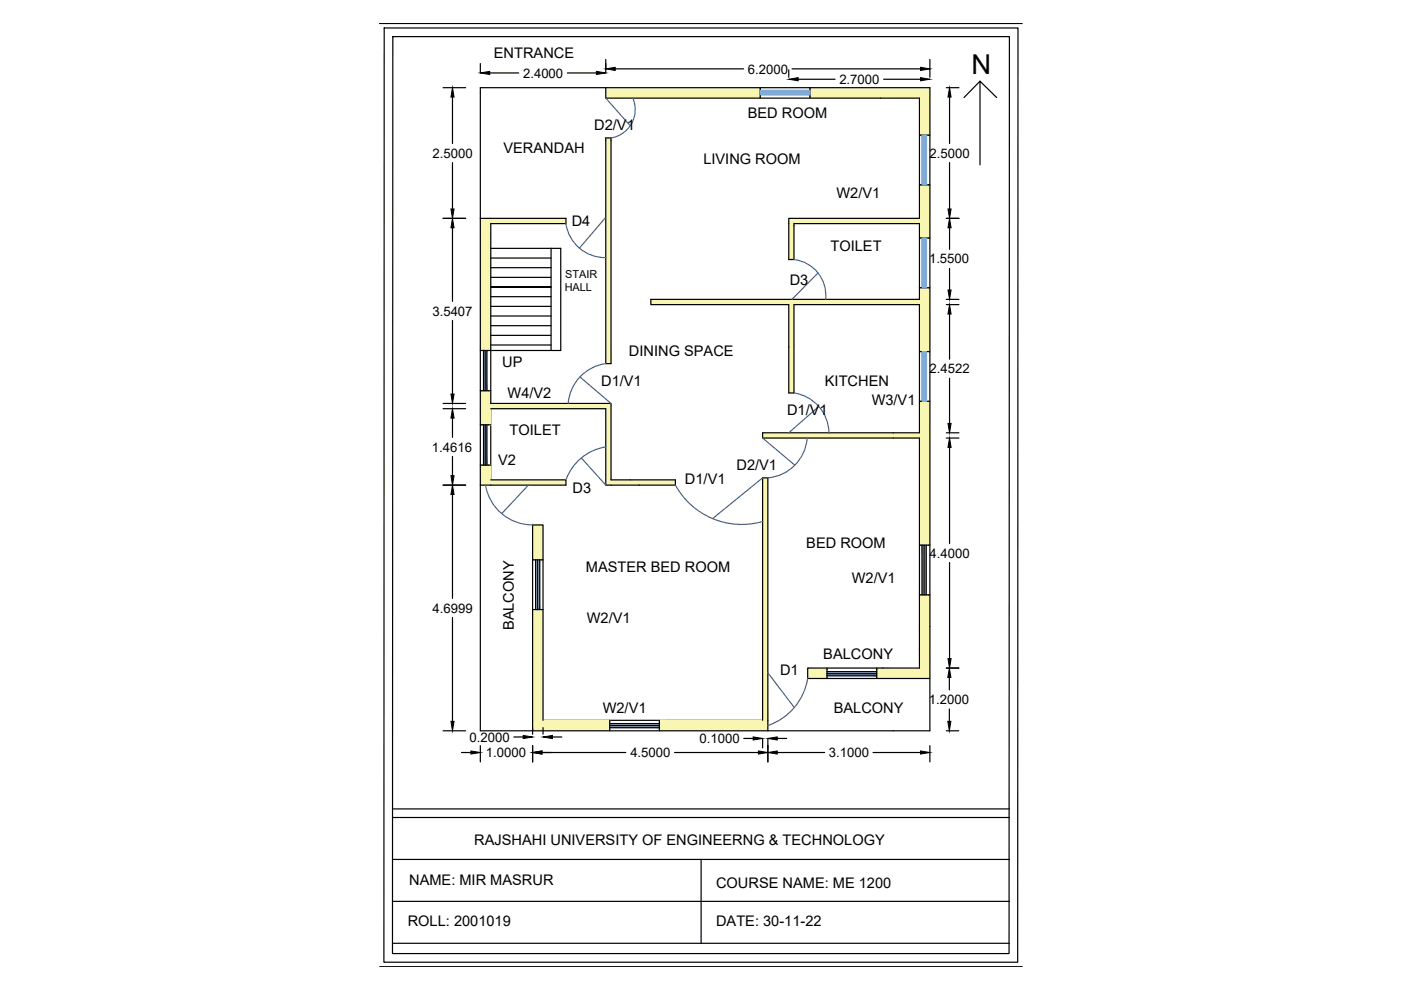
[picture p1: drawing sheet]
<svg xmlns="http://www.w3.org/2000/svg" width="297mm" height="210mm" viewBox="0 0 297 210" stroke-linecap="round" stroke-linejoin="round" font-family="sans-serif">
<!-- layer: 0 -->
<g fill="none" stroke="#000" stroke-width=".25">
<path d="M80.5 5h.1M80.5 5h136.2M81.5 5.9h134.3v198.1h-134.4zM83.3 7.8h130.7l-.1 194.4h-130.7zM93.9 18.6h4.8M101.8 18.6h95.4v136.3h-95.4zM101.8 13.5v2M103.8 15.5h6.2M120.3 15.5h6.1M128.4 18.6v2.2h66.5v25.5h-27.7v8.7h1.1v-7.6h26.6v16.1h-56.9v1.1h29.2v18.7h1.1v-18.7h26.6v27.2h-33.2v1.1h33.2v48.7h-23.7v2.3h26M128.4 12.6v2.9M130.4 14.6h27.3"/>
<path d="M161.2 19.2h10.5M161.2 19.6h10.5M161.2 18.6v2.2M167.2 14.8v1.6M167.9 14.6h27.3M169.2 16.8h7.8M171.7 18.6v2.2M187.3 16.8h7.9M197.2 12.6v3.8M200.6 18.6h2.7M207.8 17.2l-3.4 3.5M95.9 20.6v9.8"/>
<path d="M95.9 34.5v9.8M128.4 29.2h1.1v47.9h-1.1zM161.2 20.1h10.5M194.9 28.7h2.3M194.9 39.2h2.3M195.5 28.7v10.5M196 28.7v10.5M196.4 28.7v10.5M201.3 20.6v9.8M201.3 34.5v9.8M211.3 20.7l-3.5-3.5v17.8M93.9 46.3h4.8"/>
<path d="M95.9 48.3v15.6M101.8 46.3h18.2v1.1h-15.9v38.1h25.4v16.2h13.7v1.2h-14.8v-16.2h-24.3v15h15.9v1.2h-18.2M104.1 52.7h14.8v21.6h-2.1M104.1 54.7h12.7M104.1 56.8h12.7M104.1 58.8h12.7M116.8 52.7v21.6h-15M194.9 50.5h2.3M195.5 50.5v10.5M196 50.5v10.5M196.4 50.5v10.5M200.6 46.3h2.7"/>
<path d="M201.3 48.3v4.6M201.3 56.9v4.6M95.9 67.9v15.7M102.5 74.3v8.5M102.9 74.3v8.5M103.2 74.3v8.5M104.1 60.9h12.7h-12.7M104.1 62.9h12.7M104.1 65h12.7M104.1 67h12.7M104.1 69.1h12.7M104.1 71.1h12.7"/>
<path d="M104.1 73.1h12.7M194.9 61h2.3M194.9 74.5h2.3M195.5 74.5v10.6M196 74.5v10.6M196.4 74.5v10.6M200.6 64.6h2.7M200.6 63.5h2.7M201.3 66.6v9.6M93.9 85.5h4.8M93.9 86.7h4.8M95.9 88.6v4.1"/>
<path d="M95.9 96.8v4.1M101.8 98.6h2.3M101.8 90.1h2.3M101.8 82.8h2.3M102.5 90.1v8.5M102.9 90.1v8.5M103.2 90.1v8.5M194.9 85.1h2.3M200.6 92.9h2.7M200.6 91.8h2.7M201.3 80.2v9.6M201.3 94.9v20.3"/>
<path d="M93.9 102.9h4.8M95.9 104.8v22.1M112.9 118.7h2.2M113.6 118.7v10.5M114 118.7v10.5M114.4 118.7v10.5M194.9 115.6h2.3M195.5 115.6v10.5M195.9 115.6v10.5M196.4 115.6v10.5M201.3 119.3v20.3M95.9 130.9v22"/>
<path d="M112.9 129.2h2.2M194.9 126.1h2.3M93.9 154.9h4.8M97.8 159.6h2M101.8 158.1v3.5M108.9 156.3h2M112.9 158.1v3.5M114.9 159.6h17.8M115.1 154.3v1.4M117.1 156.3h2M129.3 154.3h10.5M129.3 153.4h10.5"/>
<path d="M129.3 153.8h10.5M129.3 152.7v2.2M139.8 152.7v2.2M143 159.6h17.8M157.7 156.6h2M161.7 156.7v1.9M162.8 154.9v-53.6h-1.1v51.4h-46.6v-41.4h-2.2v44.4M162.8 156.7v4.9M164.8 159.6h10M164.8 156.6h2M175.3 143.3h10.6M175.3 142.4h10.6"/>
<path d="M175.3 142.8h10.6M175.3 141.6v2.3M185.1 159.6h10.1M185.9 141.6v2.3M197.2 158.1v3.5M200.6 141.6h2.7M200.6 154.9h2.7M201.3 143.6v2.7M201.3 150.3v2.6M83.3 173.3h130.7M83.3 171.5h130.7M83.3 182.2h130.7"/>
<path d="M83.3 191.1h130.7M148.6 182.2v17.8M80.5 205h136.2M83.3 200h130.7"/>
</g>
<g fill="#f8f6b0" stroke="#f8f6b0" stroke-width=".21">
<path d="M171.7 18.6l25.5 .1v-.1zM171.7 18.6l25.5 .1h-25.5z"/>
<path d="M128.4 18.6l32.8 .1v-.1zM128.4 18.6l32.8 .1h-32.8z"/>
<path d="M171.7 18.7l25.5 1.8v-1.8zM171.7 18.7l25.5 1.8h-25.5z"/>
<path d="M128.4 18.7l32.8 1.8v-1.8zM128.4 18.7l32.8 1.8h-32.8z"/>
<path d="M171.7 20.5l25.5 .3v-.3zM171.7 20.5l25.5 .3h-25.5z"/>
<path d="M128.4 20.5l32.8 .3v-.3zM128.4 20.5l32.8 .3h-32.8z"/>
<path d="M194.9 20.8l2.3 7.9v-7.9zM194.9 20.8l2.3 7.9h-2.3z"/>
<path d="M128.4 29.2l1.1 .5v-.5zM128.4 29.2l1.1 .5h-1.1z"/>
<path d="M194.9 39.2l2.3 7.1v-7.1zM194.9 39.2l2.3 7.1h-2.3z"/>
<path d="M167.2 46.3l30 1.1v-1.1zM167.2 46.3l30 1.1h-30z"/>
<path d="M101.8 46.3l18.2 1.1v-1.1zM101.8 46.3l18.2 1.1h-18.2z"/>
<path d="M167.2 47.4l1.1 .5v-.5zM167.2 47.4l1.1 .5h-1.1z"/>
<path d="M194.9 47.4l2.3 3.1v-3.1zM194.9 47.4l2.3 3.1h-2.3z"/>
<path d="M167.2 47.9l1.1 7.1v-7.1zM167.2 47.9l1.1 7.1h-1.1z"/>
<path d="M194.9 61l2.3 2.5v-2.5zM194.9 61l2.3 2.5h-2.3z"/>
<path d="M138 63.5l59.2 1.1v-1.1zM138 63.5l59.2 1.1h-59.2z"/>
<path d="M167.2 64.6l1.1 9v-9zM167.2 64.6l1.1 9h-1.1z"/>
<path d="M101.8 47.4l2.3 26.9v-26.9zM101.8 47.4l2.3 26.9h-2.3z"/>
<path d="M194.9 64.6l2.3 9.9v-9.9zM194.9 64.6l2.3 9.9h-2.3z"/>
<path d="M128.4 29.7l1.1 47.4v-47.4zM128.4 29.7l1.1 47.4h-1.1z"/>
<path d="M167.2 73.6l1.1 9.7v-9.7zM167.2 73.6l1.1 9.7h-1.1z"/>
<path d="M101.8 82.8l2.3 2.7v-2.7zM101.8 82.8l2.3 2.7h-2.3z"/>
<path d="M101.8 85.5l27.7 1.2v-1.2zM101.8 85.5l27.7 1.2h-27.7z"/>
<path d="M101.8 86.7l2.3 3.4v-3.4zM101.8 86.7l2.3 3.4h-2.3z"/>
<path d="M194.9 85.1l2.3 6.7v-6.7zM194.9 85.1l2.3 6.7h-2.3z"/>
<path d="M161.7 91.8l35.5 1.1v-1.1zM161.7 91.8l35.5 1.1h-35.5z"/>
<path d="M128.4 86.7l1.1 15v-15zM128.4 86.7l1.1 15h-1.1z"/>
<path d="M101.8 98.6l2.3 3.1v-3.1zM101.8 98.6l2.3 3.1h-2.3z"/>
<path d="M128.4 101.7l14.8 1.2v-1.2zM128.4 101.7l14.8 1.2h-14.8z"/>
<path d="M101.8 101.7l18.2 1.2v-1.2zM101.8 101.7l18.2 1.2h-18.2z"/>
<path d="M194.9 92.9l2.3 22.7v-22.7zM194.9 92.9l2.3 22.7h-2.3z"/>
<path d="M112.9 111.3l2.2 7.4v-7.4zM112.9 111.3l2.2 7.4h-2.2z"/>
<path d="M194.9 126.1l2.3 6.7v-6.7zM194.9 126.1l2.3 6.7h-2.3z"/>
<path d="M194.9 132.8l2.3 4.8v-4.8zM194.9 132.8l2.3 4.8h-2.3z"/>
<path d="M112.9 129.2l2.2 10.5v-10.5zM112.9 129.2l2.2 10.5h-2.2z"/>
<path d="M194.9 137.6l2.3 4v-4zM194.9 137.6l2.3 4h-2.3z"/>
<path d="M185.9 141.6l11.3 .4v-.4zM185.9 141.6l11.3 .4h-11.3z"/>
<path d="M171.2 141.6l4.1 .4v-.4zM171.2 141.6l4.1 .4h-4.1z"/>
<path d="M171.2 142l4.1 1.7v-1.7zM171.2 142l4.1 1.7h-4.1z"/>
<path d="M185.9 142l11.3 1.9v-1.9zM185.9 142l11.3 1.9h-11.3z"/>
<path d="M171.2 143.7l4.1 .2v-.2zM171.2 143.7l4.1 .2h-4.1z"/>
<path d="M112.9 139.7l2.2 6.4v-6.4zM112.9 139.7l2.2 6.4h-2.2z"/>
<path d="M161.7 101.3l1.1 51.4v-51.4zM161.7 101.3l1.1 51.4h-1.1z"/>
<path d="M112.9 146.1l2.2 6.6v-6.6zM112.9 146.1l2.2 6.6h-2.2z"/>
<path d="M139.8 152.7l23 .3v-.3zM139.8 152.7l23 .3h-23z"/>
<path d="M112.9 152.7l16.4 .3v-.3zM112.9 152.7l16.4 .3h-16.4z"/>
<path d="M139.8 153l23 1.7v-1.7zM139.8 153l23 1.7h-23z"/>
<path d="M112.9 153l16.4 1.7v-1.7zM112.9 153l16.4 1.7h-16.4z"/>
<path d="M139.8 154.7l23 .2v-.2zM139.8 154.7l23 .2h-23z"/>
<path d="M112.9 154.7l16.4 .2v-.2zM112.9 154.7l16.4 .2h-16.4z"/>
</g>
<g fill="none" stroke="#4554a5" stroke-width=".25">
<path d="M128.4 20.8l5.2 5.9M134.2 20.8a6.1 6.1 0 0 1-4.7 8.5M120 47.4a8.4 8.4 0 0 0 8.4 7.2M128.3 46.2l-5.5 6.4M168.3 55a7.7 7.7 0 0 1 6.8 8.5M173.4 57.9l-5.5 5.6M123 79.9l6.5 5.6M128.4 77.1a9.3 9.3 0 0 0-7.9 8.4M123.3 97.1l5.1 5.8M128.4 94.7a10.8 10.8 0 0 0-8.4 7M161.7 92.9l6.8 5.7M168.3 83.3a8.7 8.7 0 0 1 7.5 8.5"/>
<path d="M171.1 92.9a9.1 9.1 0 0 1-8.3 8.4M173.6 86.2l-6.4 5.6M102.9 102.8a10.1 10.1 0 0 0 10 8.5M112 102.9l-5.6 6M143.2 102.9a16 16 0 0 0 18.5 7.7M161.7 101.3l-10.6 8.7M162.8 142.6l5.6 7.4M171.2 143.9a12.6 12.6 0 0 1-8.4 9.9"/>
</g>
<g fill="#7aafdf" stroke="#7aafdf" stroke-width=".21">
<path d="M161.2 19.2l10.5 .4v-.4zM161.2 19.2l10.5 .4h-10.5z"/>
<path d="M161.2 19.6l10.5 .5v-.5zM161.2 19.6l10.5 .5h-10.5z"/>
<path d="M196 28.7l.4 10.5v-10.5zM196 28.7l.4 10.5h-.4z"/>
<path d="M195.5 28.7l.5 10.5v-10.5zM195.5 28.7l.5 10.5h-.5z"/>
<path d="M196 50.5l.4 10.5v-10.5zM196 50.5l.4 10.5h-.4z"/>
<path d="M195.5 50.5l.5 10.5v-10.5zM195.5 50.5l.5 10.5h-.5z"/>
<path d="M102.9 74.3l.3 .2v-.2zM102.9 74.3l.3 .2h-.3z"/>
<path d="M102.5 74.3l.4 .2v-.2zM102.5 74.3l.4 .2h-.4z"/>
<path d="M102.9 74.5l.3 8.3v-8.3zM102.9 74.5l.3 8.3h-.3z"/>
<path d="M102.5 74.5l.4 8.3v-8.3zM102.5 74.5l.4 8.3h-.4z"/>
<path d="M196 74.5l.4 10.6v-10.6zM196 74.5l.4 10.6h-.4z"/>
<path d="M195.5 74.5l.5 10.6v-10.6zM195.5 74.5l.5 10.6h-.5z"/>
<path d="M102.9 90.1l.3 8.5v-8.5zM102.9 90.1l.3 8.5h-.3z"/>
<path d="M102.5 90.1l.4 8.5v-8.5zM102.5 90.1l.4 8.5h-.4z"/>
<path d="M195.9 115.6l.5 10.5v-10.5zM195.9 115.6l.5 10.5h-.5z"/>
<path d="M195.5 115.6l.4 10.5v-10.5zM195.5 115.6l.4 10.5h-.4z"/>
<path d="M114 118.7l.4 10.5v-10.5zM114 118.7l.4 10.5h-.4z"/>
<path d="M113.6 118.7l.4 10.5v-10.5zM113.6 118.7l.4 10.5h-.4z"/>
<path d="M175.3 142.4l10.6 .4v-.4zM175.3 142.4l10.6 .4h-10.6z"/>
<path d="M175.3 142.8l10.6 .5v-.5zM175.3 142.8l10.6 .5h-10.6z"/>
<path d="M129.3 153.4l10.5 .4v-.4zM129.3 153.4l10.5 .4h-10.5z"/>
<path d="M129.3 153.8l10.5 .5v-.5zM129.3 153.8l10.5 .5h-10.5z"/>
</g>
<g fill="#000" stroke="#000" stroke-width=".21">
<path d="M101.8 15.5l2-.4v.7zM126.4 15.1l2 .4-2 .3zM128.4 14.6l2-.3v.6zM167.2 16.8l2-.3v.6zM195.2 14.3l2 .3-2 .3zM195.2 16.5l2 .3-2 .3zM95.9 18.6l.4 2h-.7zM201.3 18.6l.4 2h-.7zM95.9 46.3l.4 2h-.7zM95.6 44.3h.7l-.4 2zM201 44.3h.7l-.4 2zM201.3 46.3l.4 2h-.7z"/>
<path d="M201 61.5h.7l-.4 2zM201.3 64.6l.4 2h-.7zM95.9 86.7l.4 1.9h-.7zM95.6 83.6h.7l-.4 1.9zM201 89.8h.7l-.4 2zM201.3 92.9l.4 2h-.7zM95.9 102.9l.4 1.9h-.7zM95.6 100.9h.7l-.4 2zM201 139.6h.7l-.4 2zM95.6 152.9h.7l-.4 2zM99.8 159.2l2 .4-2 .3zM110.9 155.9l2 .4-2 .3z"/>
<path d="M112.9 159.6l2-.4v.7zM115.1 156.3l2-.4v.7zM159.7 156.2l2 .4-2 .3zM160.8 159.2l2 .4-2 .3zM162.8 159.6l2-.4v.7zM162.8 156.6l2-.4v.7zM195.2 159.2l2 .4-2 .3zM201 152.9h.6l-.3 2zM201.3 141.6l.3 2h-.6z"/>
</g>
<text font-size="5.8" x="206" y="15.6">N</text>
<g font-size="3.1">
<text x="104.7" y="12.4">ENTRANCE</text>
<text x="126" y="27.6">D2/V1</text>
<text x="158.6" y="25">BED ROOM</text>
<text x="106.8" y="32.5">VERANDAH</text>
<text x="149.1" y="34.7">LIVING ROOM</text>
<text x="177.3" y="42">W2/V1</text>
<text x="121.2" y="47.9">D4</text>
<text x="176.1" y="53.3">TOILET</text>
<text x="167.4" y="60.4">D3</text>
<text x="106.5" y="77.7">UP</text>
<text x="133.3" y="75.4">DINING SPACE</text>
<text x="127.5" y="81.8">D1/V1</text>
<text x="174.9" y="81.8">KITCHEN</text>
<text x="107.6" y="84.5">W4/V2</text>
<text x="166.9" y="87.9">D1/V1</text>
<text x="184.8" y="85.9">W3/V1</text>
<text x="108" y="92.3">TOILET</text>
<text x="105.6" y="98.6">V2</text>
<text x="156.2" y="99.7">D2/V1</text>
<text x="121.4" y="104.6">D3</text>
<text x="145.2" y="102.5">D1/V1</text>
<text x="170.9" y="116.3">BED ROOM</text>
<text x="124.2" y="121.3">MASTER BED ROOM</text>
<text x="180.6" y="123.5">W2/V1</text>
<text x="109" y="133.6" transform="rotate(-90 109 133.6)">BALCONY</text>
<text x="124.4" y="132.1">W2/V1</text>
<text x="165.4" y="143.2">D1</text>
<text x="174.6" y="139.6">BALCONY</text>
<text x="127.8" y="151.1">W2/V1</text>
<text x="176.8" y="151.1">BALCONY</text>
<text x="100.5" y="179.1">RAJSHAHI UNIVERSITY OF ENGINEERNG &amp; TECHNOLOGY</text>
<text x="86.7" y="187.6">NAME: MIR MASRUR</text>
<text x="151.8" y="188.2">COURSE NAME: ME 1200</text>
<text x="86.5" y="196.4">ROLL: 2001019</text>
<text x="151.8" y="196.3">DATE: 30-11-22</text>
</g>
<g font-size="2.8">
<text x="110.9" y="16.5">2.4000</text>
<text x="158.5" y="15.6">6.2000</text>
<text x="178" y="17.8">2.7000</text>
<text x="91.7" y="33.4">2.5000</text>
<text x="197.1" y="33.4">2.5000</text>
<text x="197" y="55.9">1.5500</text>
<text x="91.7" y="66.9">3.5407</text>
<text x="197.1" y="79.2">2.4522</text>
<text x="91.6" y="95.7">1.4616</text>
<text x="197.1" y="118.2">4.4000</text>
<text x="91.7" y="129.9">4.6999</text>
<text x="196.9" y="149.3">1.2000</text>
<text x="99.5" y="157.2">0.2000</text>
<text x="103" y="160.5">1.0000</text>
<text x="133.6" y="160.5">4.5000</text>
<text x="148.3" y="157.6">0.1000</text>
<text x="175.7" y="160.5">3.1000</text>
</g>
<g font-size="2.3">
<text x="119.8" y="58.9">STAIR</text>
<text x="119.7" y="61.6">HALL</text>
</g>
</svg>
